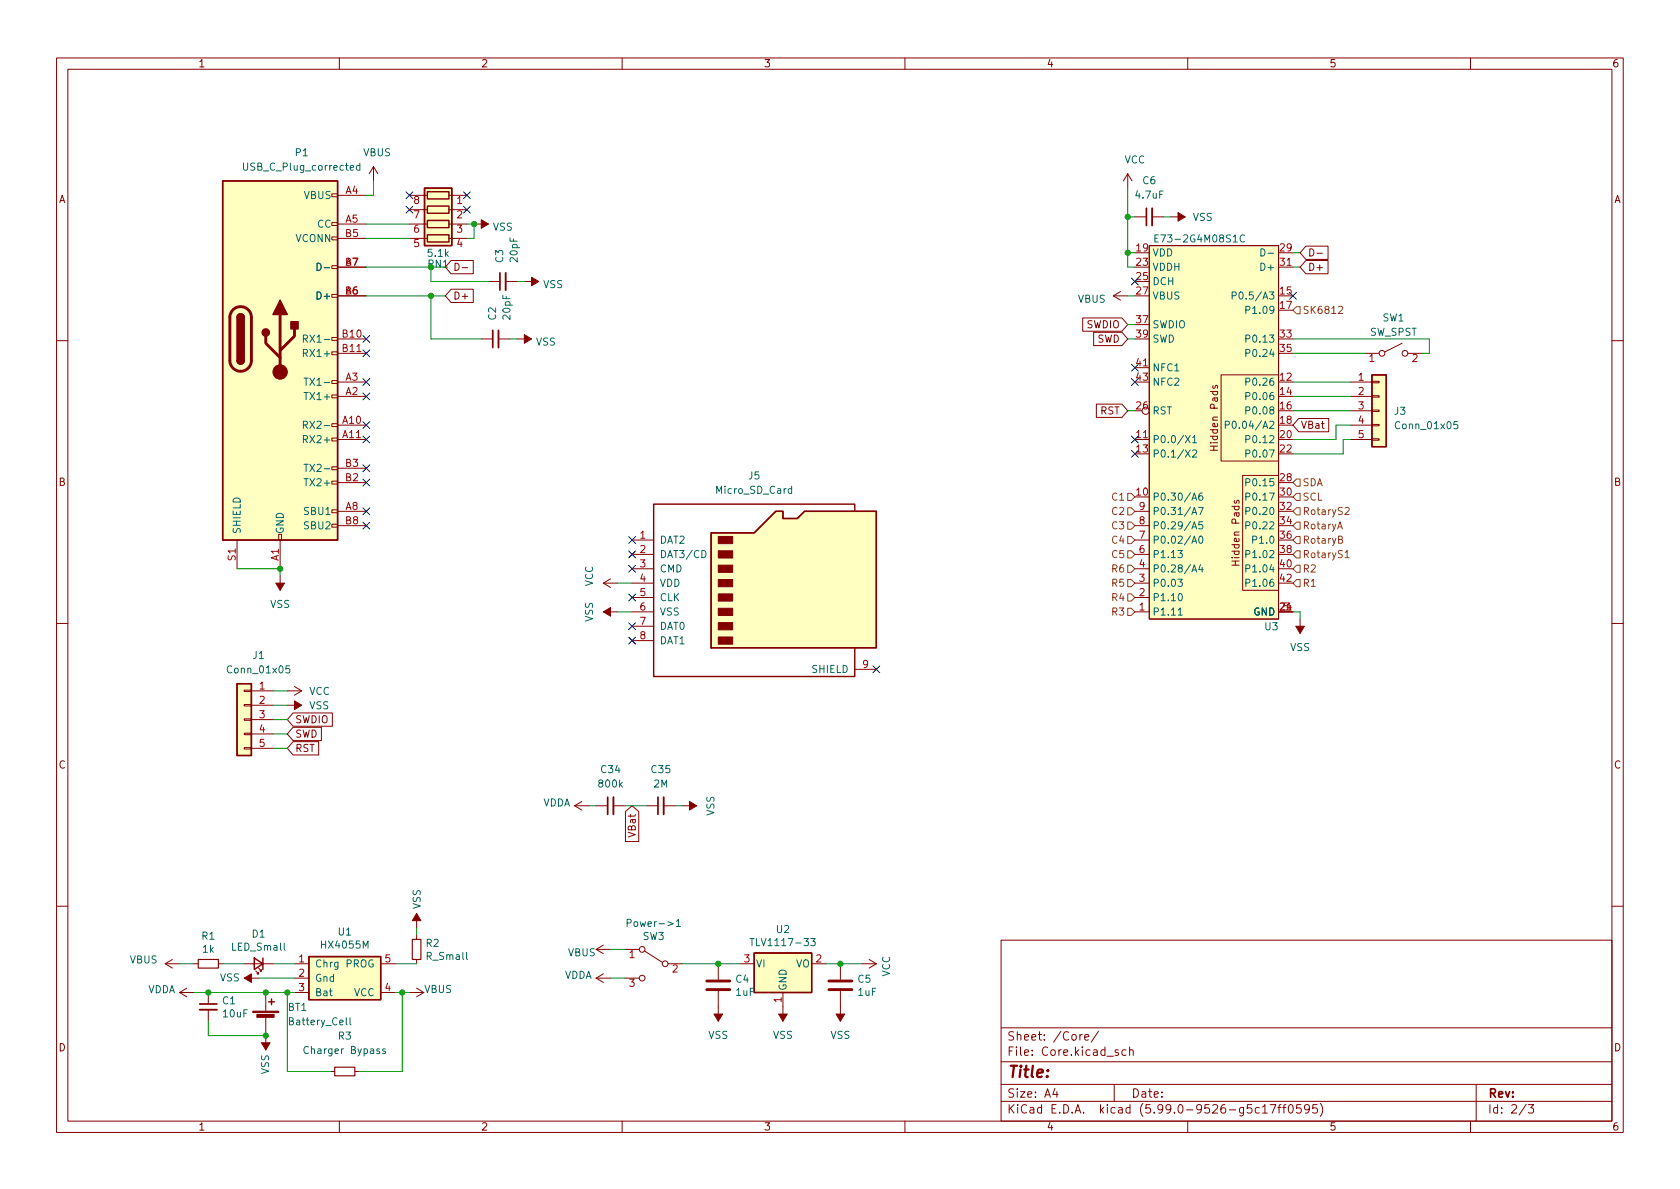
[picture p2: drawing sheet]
<svg xmlns="http://www.w3.org/2000/svg" width="297mm" height="210mm" viewBox="0 0 297 210" stroke-linecap="round" stroke-linejoin="round" font-family="sans-serif">
<g fill="none" stroke="#840000" stroke-width=".18">
<path d="M10 10.2h277v190.1h-277zM12 12.2h273v186.1h-273zM60 10.2v2M110 10.2v2M160 10.2v2M210 10.2v2M260 10.2v2M58.7 39.4h1v.5h-1zM58.7 34.3h1v.5h-1zM59.7 34.5h5.1M59.7 39.6h5.1M66 29.5l-.7 1.2"/>
<path d="M66 29.5v2.5M66 29.5l.8 1.2M72.4 34.5h3.2M72.4 39.6h3.2M72.4 37.1h3.2M79.4 34.5h3.1M79.4 39.6h3.1M79.4 37.1h3.1M83.8 39.6h2.6M199.4 30.7l-.8 1.3M199.4 30.7v2.6M199.4 30.7l.8 1.3"/>
<path d="M200.7 38.3h2M203.7 38.3h2M207 38.3h2.5M58.7 59.7h1v.5h-1zM58.7 52.1h1v.5h-1zM58.7 47h1v.5h-1zM58.7 41.9h1v.5h-1zM59.7 47.2h5.1M59.7 52.3h5.1M59.7 59.9h5.1M59.7 42.2h5.1M72.4 42.2h3.2"/>
<path d="M79.4 42.2h3.1M79.8 46.1h3.9v2.3h-3.9l-1.1-1.2zM79.8 51.1h3.9v2.4h-3.9l-1.1-1.2zM80.5 46.5a.64 .64 0 0 1 .7 .7 .64 .64 0 0 1-.7 .6zM81.7 47.3h1M85.1 59.9h2M86.4 49.8h2M88.1 59.9h2.1M89.4 49.8h2M91.4 59.9h2.6M92.7 49.8h2.5M191.4 56.2h7l1 1.2-1 1.2h-7z"/>
<path d="M193.4 58.8h5l1 1.1-1 1.2h-5zM196.8 52.3l1.3 .8M196.8 52.3h2.6M198.1 51.6l-1.3 .7M203.2 43.4h22.9v66.1h-22.9zM226.1 47.2h2.5M230.9 43.5h3.9v2.4h-3.9l-1-1.2zM230.9 46.1h3.9v2.3h-3.9l-1-1.2zM231.6 44a.64 .64 0 0 1 .7 .6 .64 .64 0 0 1-.7 .7zM232.9 44.8h.9M10 60.2h2M58.7 77.5h1v.5h-1z"/>
<path d="M58.7 74.9h1v.5h-1zM58.7 69.8h1v.6h-1zM58.7 67.3h1v.5h-1zM58.7 62.2h1v.5h-1zM59.7 77.7h5.1M59.7 67.6h5.1M59.7 70.1h5.1M59.7 75.2h5.1M59.7 62.5h5.1M193.8 71.5h4.6l1 1.1-1 1.2h-4.6zM200.7 65h2.5M200.7 77.7h2.5"/>
<path d="M214.5 68.2l-.1 .3 .2 .2 .2-.1 .1-.4h.3v.5M226.1 66.3h-10.2v15.2h10.2M229.6 74h5.3v2.4h-5.3l-1-1.2zM238.8 77.7h3.8M238.8 67.6h3.8M238.8 70.1h3.8M238.8 72.6h3.8M238.8 75.2h3.8M241.3 62.5h2.5M242.6 77.6h1.2v.2h-1.2zM242.6 75.1h1.2v.2h-1.2zM242.6 70h1.2v.2h-1.2z"/>
<path d="M242.6 67.4h1.2v.3h-1.2zM242.6 72.5h1.2v.3h-1.2zM247.9 60.7l-3 1.5M248.9 62.5h2.6M285 60.2h2M41.9 95.5v5.1M49.3 94.5h.5v1h-.5zM49.5 95.5v5.1M58.7 92.7h1v.5h-1zM58.7 90.2h1v.5h-1zM58.7 85.1h1v.5h-1zM58.7 82.5h1v.6h-1z"/>
<path d="M59.7 93h5.1M59.7 90.4h5.1M59.7 85.3h5.1M59.7 82.8h5.1M111.8 98h3.8M111.8 95.5h3.8M200.7 98h2.5M200.7 95.5h2.5M200.7 93h2.5M200.7 90.4h2.5M218.3 88.5l-.1 .3 .2 .2 .2-.1 .1-.4h.3v.5M226.1 84.1h-6.4v20.3h6.4"/>
<path d="M10 110.2h2M49.5 101.8v2.6M106.7 108.2h2.5M106.7 103.1h2.5M106.7 103.1l1.2 .8M107.9 102.4l-1.2 .7M111.8 108.2h3.8M111.8 105.7h3.8M111.8 103.1h3.8M111.8 100.6h3.8M111.8 110.7h3.8M111.8 113.3h3.8"/>
<path d="M151.1 118.4h3.8M200.7 108.2h2.5M200.7 105.7h2.5M200.7 103.1h2.5M200.7 100.6h2.5M226.1 108.2h2.5M229.9 109.5v2.5M285 110.2h2M43.2 132.2h1.2v.3h-1.2zM43.2 129.7h1.2v.2h-1.2zM43.2 124.6h1.2v.2h-1.2zM43.2 122h1.2v.3h-1.2z"/>
<path d="M43.2 127.1h1.2v.3h-1.2zM44.4 122.2h3.9M44.4 124.7h3.9M44.4 127.2h3.9M44.4 129.8h3.9M44.4 132.3h3.9M50.8 122.2h2.5M50.8 124.7h2.5M51.8 128.6h5v2.4h-5l-1-1.2zM51.8 131.2h4.5v2.3h-4.5l-1-1.2zM51.8 126.1h7v2.3h-7l-1-1.2zM52.1 121.4l1.2 .8"/>
<path d="M53.3 122.2l-1.2 .7M101.6 142.5h2.5M101.6 142.5l1.3 .8M102.9 141.7l-1.3 .8M105.4 142.5h2M108.5 142.5h2M110.6 143.5l1.2-1 1.1 1v5.3h-2.3zM114.3 142.5h2M117.3 142.5h2.1M120.6 142.5h2.6M10 160.2h2M29.2 170.4l1.3 .8"/>
<path d="M29.2 170.4h2.5M30.5 169.7l-1.3 .7M31.7 175.5h2.6M31.7 175.5l1.3 .8M33 174.7l-1.3 .8M34.3 170.4h.8M36.8 175.5v2M36.8 178.6v2M38.6 170.4h.8M43.2 170.4h5.1M43.2 173h2.5M45.2 171.7l.5 .5h-.2h.2v-.2"/>
<path d="M45.7 171.2l.5 .5h-.2h.2v-.3M47 175.5v3.3M47 179.8v5.9M52.1 170.4h2.5M52.1 173h2.5M52.1 175.5h2.5M67.3 170.4h2.5M67.3 175.5h2.5M72.4 175.5h2.5M73.7 161.5v2.6M73.7 165.3v.8M73.7 169.7v.7"/>
<path d="M73.7 174.7l1.2 .8M74.9 175.5l-1.2 .8M105.4 173h2.5M105.4 167.9l1.3 .8M105.4 167.9h2.5M105.4 173l1.3 .7M106.7 167.1l-1.3 .8M106.7 172.2l-1.3 .8M110.5 173h2.5M110.5 167.9h2.5M113.9 168.1l3.2 2.1M118.1 170.4h2.5"/>
<path d="M127 170.4v2.8M127 175.3v5.3M130.8 170.4h2.5M138.4 175.5v5.1M143.5 170.4h2.5M148.6 170.4v2.8M148.6 175.3v5.3M152.4 170.4h2.5M153.7 169.7l1.2 .7M154.9 170.4l-1.2 .8M177 166.3h108v32h-108zM285 160.2h2"/>
<path d="M58.4 189.5h.8M60 198.3v2M62.7 189.5h.8M110 198.3v2M160 198.3v2M177 194.8h108M177 191.8h108M177 187.8h108M177 181.8h108M186.5 192.5l-.4 1h1M186.9 193v1M191.4 182.9l-.3 .1-.2 .2"/>
<path d="M191.8 183.4l.7-.1-.1-.3-.4-.1-.2 .2 .1 .8h.5M194.2 182.4l-1.3 1.9M197 191.8v3M197.7 185.7l-.3-.1-.3 .2 .1 .3 .5 .1v.4h-.6M199.1 185.7l-.5-.1-.2 .3v.4l.1 .3h.6M199.7 185.8l.2-.2 .4 .1 .1 .9M199.7 185.1v1.5M210 198.3v2M222.6 195.9l-.4-.1-.3 .3v.4l.2 .3h.5M223.2 195.8l.4-.5v1.5M223.2 196.8h.9M224.6 195.3h1l-.7 1.5"/>
<path d="M225.9 195.8h.6M226.5 195.3l-.4 .2v1.3M226.8 195.8h.6M227.4 195.3l-.4 .2v1.3M228 195.4l.1-.1a.81 .81 0 0 1 .6 .7 .81 .81 0 0 1-.3 .8h-.1a.81 .81 0 0 1-.6-.6 .81 .81 0 0 1 .3-.8zM230 195.3h-.7l-.1 .7 .2-.1 .5 .1 .2 .2-.1 .5-.2 .1-.6-.1M231.5 196l-.3 .3-.4-.1-.2-.2 .2-.6 .4-.1 .2 .2a.99 .99 0 0 1-.3 1.3h-.3M232.9 195.3h-.8v.7l.2-.1 .5 .1 .1 .2v.5l-.3 .1-.5-.1M233.4 195.1a1.72 1.72 0 0 1 0 2.3M260 198.3v2M261 191.8v6.5M269.9 195.3l-1.3 1.9"/>
<path d="M270.2 195.3h1l-.6 .6 .5 .1v.7l-.2 .1h-.5l-.2-.1"/>
<circle cx="202.6" cy="72.6" r=".63"/>
<circle cx="244.3" cy="62.5" r=".51"/>
<circle cx="248.4" cy="62.5" r=".51"/>
<circle cx="113.5" cy="173" r=".51"/>
<circle cx="113.5" cy="167.9" r=".51"/>
<circle cx="117.6" cy="170.4" r=".51"/>
</g>
<g fill="#840000" stroke="#840000" stroke-width=".18">
<path d="M48.8 103.1h1.5l-.8 1.3z"/>
<path d="M121.9 141.7l1.3 .8-1.3 .8z"/>
<path d="M106.7 108.2l1.2-.8v1.6z"/>
<path d="M46.2 184.4h1.6l-.8 1.3z"/>
<path d="M44.7 178.8h4.6v.3h-4.6z"/>
<path d="M45.4 179.4h3.1v.5h-3.1z"/>
<path d="M208.3 37.6l1.2 .7-1.2 .8z"/>
<path d="M43.2 173l1.2-.8v1.5z"/>
<path d="M73.7 161.5l.7 1.3h-1.5z"/>
<path d="M52.1 123.9l1.2 .8-1.2 .8z"/>
<path d="M127 112.6h2.5v1.3h-2.5z"/>
<path d="M127 110.1h2.5v1.3h-2.5z"/>
<path d="M127 107.6h2.5v1.2h-2.5z"/>
<path d="M127 105h2.5v1.3h-2.5z"/>
<path d="M127 102.5h2.5v1.3h-2.5z"/>
<path d="M127 99.9h2.5v1.3h-2.5z"/>
<path d="M127 97.4h2.5v1.3h-2.5z"/>
<path d="M127 94.9h2.5v1.2h-2.5z"/>
<path d="M94 49l1.2 .8-1.2 .7z"/>
<path d="M92.7 59.2l1.3 .7-1.3 .8z"/>
<path d="M147.8 179.3h1.6l-.8 1.3z"/>
<path d="M126.2 179.3h1.6l-.8 1.3z"/>
<path d="M137.7 179.3h1.5l-.8 1.3z"/>
<path d="M229.1 110.7h1.5l-.7 1.3z"/>
<path d="M85.1 38.9l1.3 .7-1.3 .8z"/>
<circle cx="49.5" cy="65.8" r="1.27"/>
</g>
<path d="M203.7 36.8v3.1M88.1 58.4v3.1M89.4 48.3v3M108.5 141v3M117.3 141v3M35.3 178.6h3.1" fill="none" stroke="#840000" stroke-width=".33"/>
<path d="M202.7 36.8v3.1M87.1 58.4v3.1M88.4 48.3v3M107.4 141v3M116.3 141v3M35.3 177.5h3.1" fill="none" stroke="#840000" stroke-width=".3"/>
<g fill="#ffffc2" stroke="#ffffc2" stroke-width=".18">
<path d="M203.2 43.4h22.9v66.1h-22.9z"/>
<path d="M54.6 169.2h12.7v7.6h-12.7z"/>
<path d="M41.9 120.9h2.5v12.7h-2.5z"/>
<path d="M242.6 66.3h2.5v12.7h-2.5z"/>
<path d="M125.7 94.2h7.6l3.9-3.8h1.2v1.3h2.6l1.2-1.3h12.7v24.1h-29.2z"/>
<path d="M133.3 168.5h10.2v7h-10.2z"/>
<path d="M39.4 32h20.3v63.5h-20.3z"/>
<path d="M75.1 33.3h4.8v10.1h-4.8z"/>
</g>
<g fill="none" stroke="#006464" stroke-width=".18">
<path d="M63.6 29.3h-.3l-.3 .2 .1 .5h.5M63.6 28.8v1.3M53.6 59.9l.6-.1 .2-.1-.1-.3-.7-.2v1.3M53.9 59.9l.5 .6M56.1 46.5a.64 .64 0 0 1 .7 .7 .64 .64 0 0 1-.7 .6zM204.2 42.1h.4M204.8 41.5h-.6v1.3h.6M217.9 52.3l.6-.1 .1-.2-.1-.3-.6-.1v1.3M220 41.7a.6 .6 0 0 0-.8 .4 .6 .6 0 0 0 .6 .7l.2-.1M220.3 54.8h.6l.1-.2-.1-.3-.6-.1v1.2M220.3 59.9l.6-.1 .1-.1-.1-.3-.6-.2v1.3M222.9 44a.64 .64 0 0 1 .8 .6 .64 .64 0 0 1-.8 .7z"/>
<path d="M224.2 44.8h1M53.6 75.1h.6l.2-.2-.1-.3-.7-.1v1.3M53.6 77.7l.6-.1 .2-.2-.1-.3-.7-.1v1.3M53.6 62.4h.6l.2-.2-.1-.3-.7-.1v1.3M53.8 69.4h.7M53.8 66.9h.7M53.9 75.1l.5 .7M54.1 66.9v1.2M209.6 77l.8 1.3M210.4 77l-.8 1.3M210.9 77.4l.3-.4v1.3M210.9 79.7l.4-.1 .3 .3-.8 .9h.8"/>
<path d="M210.9 78.3h.7M216.6 75.1h.7l.1-.2-.1-.3-.7-.1v1.3M220.3 67.5h.6l.1-.2-.1-.3-.6-.1v1.2M220.3 70.1l.6-.1 .1-.2-.1-.3-.6-.1v1.3M220.3 72.6l.6-.1 .1-.1-.1-.3-.6-.2v1.3M220.3 77.7l.6-.1 .1-.2-.1-.3-.6-.1v1.3M220.3 62.4h.6l.1-.2-.1-.3-.6-.1v1.3M257.7 74.6h-.6l-.1 .6 .2-.2 .4 .1 .2 .2-.1 .4-.2 .1-.5-.1M53.8 84.6h.7M53.8 82.1h.7M54.1 82.1v1.3M124.1 97.3a.64 .64 0 0 1 .7 .7 .64 .64 0 0 1-.7 .6z"/>
<path d="M140 86.5l-.4-.1-.2 .2 .1 .6h.5M140 86v1.3M208.3 97.3h.7l-.4 .5 .4 .1v.6l-.2 .1-.5-.1M210.7 96.1l.5-1.3 .4 1.3M210.7 93.5l.5-1.2 .4 1.2M210.7 91l.5-1.3 .4 1.3M210.7 88.5l.5-1.3 .4 1.3M211.9 89.7h.8l-.5 1.3M212.1 94.9l.2-.1a.68 .68 0 0 1 .4 .6 .68 .68 0 0 1-.4 .7l-.2-.1-.2-.4zM212.3 99.8l-.4 .9h.8M212.6 87.2h-.4a.86 .86 0 0 0 0 1.3l.4-.2 .1-.4-.3-.2h-.2l-.3 .2M212.6 92.3h-.6l-.1 .6 .2-.2 .5 .1 .1 .2-.1 .4-.2 .1-.5-.1"/>
<path d="M220.3 80.2h.6l.1-.2-.1-.3-.6-.1v1.2M220.3 85.3l.6-.1 .1-.1-.1-.3-.6-.2v1.3M220.3 87.8h.6l.1-.2-.1-.3-.6-.1v1.3M220.3 90.4l.6-.1 .1-.2-.1-.3-.6-.1v1.3M220.3 92.9h.6l.1-.2-.1-.3-.6-.1v1.2M220.3 98l.6-.1 .1-.1-.1-.3-.6-.2v1.3M51.2 117.7h-.6l-.1 .6 .2-.1 .4 .1 .2 .2-.1 .4-.2 .1-.5-.1M208.3 102.4h.7l-.4 .5 .4 .1v.6l-.2 .1-.5-.1M208.3 107.9l.4-.4v1.3M208.3 108.8h.7M208.5 105h.1a.68 .68 0 0 1 .5 .6 .68 .68 0 0 1-.5 .6 .84 .84 0 0 1-.1-1.2zM210.7 101.2l.5-1.3 .4 1.3"/>
<path d="M212.6 100.3v.9M220.3 100.5h.6l.1-.2-.1-.3-.6-.1v1.3M220.3 103.1l.6-.1 .1-.2-.1-.3-.6-.1v1.3M61.9 180v1l.2 .2M110.9 163.2h.6l.1-.2-.1-.3-.6-.1v1.2M119.6 162.9l.4-.3v1.2M119.6 163.8h.7M132.6 166h.7M143.4 166h.7l-.4 .4 .4 .2v.5l-.2 .1-.5-.1M68.1 185.5h-.3l-.2 .1 .1 .2 .4 .1v.4h-.5"/>
</g>
<g fill="none" stroke="#840000" stroke-width=".25">
<path d="M39.4 32h20.3v63.5h-20.3zM75.1 33.3h4.8v10.1h-4.8zM75.6 33.9h3.8v1.3h-3.8zM75.6 36.4h3.8v1.3h-3.8zM75.6 39h3.8v1.3h-3.8zM41.9 56.1a.64 .64 0 0 1 .6-.6 .64 .64 0 0 1 .7 .6M75.6 41.5h3.8v1.3h-3.8zM41.9 63.7a.64 .64 0 0 0 .6 .7 .64 .64 0 0 0 .7-.7M242.6 66.3h2.5v12.7h-2.5zM125.7 94.2h7.6l3.9-3.8h1.2v1.3h2.6l1.2-1.3h12.7v24.1h-29.2zM151.1 90.4v-1.3h-35.5v30.5h35.5v-5.1M41.9 120.9h2.5v12.7h-2.5z"/>
<path d="M45 169.4l1.5 1-1.5 1zM46.5 169.4v2M47.5 177.2h1M48 176.7v1M54.6 169.2h12.7v7.6h-12.7zM133.3 168.5h10.2v7h-10.2z"/>
</g>
<path d="M35.1 169.7h3.5v1.5h-3.5zM72.9 166.1h1.5v3.6h-1.5zM59.2 188.7h3.5v1.5h-3.5z" fill="none" stroke="#840000" stroke-width=".2"/>
<path d="M41.2 54.8a1.91 1.91 0 0 1 2.1-.4 1.91 1.91 0 0 1 1.1 1.7v7.7a1.91 1.91 0 0 1-1.9 1.9 1.91 1.91 0 0 1-1.9-1.9v-7.8l.2-.7zM47 59.4v1.3l2.5 2.5M49.5 55.6v10.2M52.1 58.2v1.2l-2.6 2.6M125 175h4M125 173.5h4M146.6 175h4M146.6 173.5h4" fill="none" stroke="#840000" stroke-width=".51"/>
<g fill="#840000" stroke="#840000" stroke-width=".25">
<path d="M41.9 63.7h1.3a.64 .64 0 0 1-.7 .7 .64 .64 0 0 1-.6-.7z"/>
<path d="M42.1 55.7a.64 .64 0 0 1 .7-.2 .64 .64 0 0 1 .4 .6h-1.3z"/>
<path d="M41.9 56.1h1.3v7.6h-1.3z"/>
<path d="M51.4 56.9h1.3v1.3h-1.3z"/>
<path d="M49.5 53.1l1.3 2.5h-2.5z"/>
<circle cx="47" cy="58.8" r=".63"/>
</g>
<g fill="none" stroke="#725600" stroke-width=".18">
<path d="M229.2 54.2h.7v1.3h-.7l-.6-.6zM236.7 54.3l.5-.1 .2 .3-.8 .9h.8M199.4 87.2h.6l.7 .7-.7 .6h-.6zM199.4 89.8h.6l.7 .6-.7 .7h-.6zM199.4 92.3h.6l.7 .7-.7 .6h-.6zM199.4 94.9h.6l.7 .6-.7 .6h-.6zM199.4 97.4h.6l.7 .6-.7 .7h-.6zM199.4 99.9h.6l.7 .7-.7 .6h-.6zM229.2 97.4h.7v1.3h-.7l-.6-.7zM229.2 94.9h.7v1.2h-.7l-.6-.6zM229.2 99.9h.7v1.3h-.7l-.6-.6zM229.2 84.7h.7v1.3h-.7l-.6-.7z"/>
<path d="M229.2 87.2h.7v1.3h-.7l-.6-.6zM229.2 89.8h.7v1.3h-.7l-.6-.7zM229.2 92.3h.7v1.3h-.7l-.6-.6zM236.5 93.5l.4-1.2 .4 1.2M236.7 95.4l.5-.1 .1-.1v-.3l-.6-.1v1.3h.5l.1-.1 .1-.4-.3-.2M237.8 97.7l.4-.4v1.3M237.8 89.8l.5-.1 .3 .4-.8 .9h.8M237.8 98.6h.8M199.4 102.5h.6l.7 .6-.7 .7h-.6zM199.4 105h.6l.7 .7-.7 .6h-.6zM199.4 107.6h.6l.7 .6-.7 .6h-.6zM229.2 102.5h.7v1.3h-.7l-.6-.7z"/>
</g>
<g fill="none" stroke="#009600" stroke-width=".18">
<path d="M64.8 39.6h7.6M66 32v2.5h-1.2M82.5 39.6h1.3v2.6h-1.3M199.4 38.3h1.3M199.4 33.3v13.9h1.3M205.7 38.3h1.3M64.8 52.3h13.9M64.8 47.2h11.4v2.6h10.2M64.8 42.2h7.6M76.2 52.3v7.6h8.9M90.2 59.9h1.2M91.4 49.8h1.3"/>
<path d="M199.4 59.9h1.3M199.4 44.7h1.3M199.4 57.4h1.3M199.4 52.3h1.3M228.6 59.9h24.1v2.6h-1.2M228.6 44.7h1.3M228.6 47.2h1.3M199.4 72.6h1.3M228.6 62.5h12.7M228.6 72.6h10.2M228.6 70.1h10.2M228.6 67.6h10.2"/>
<path d="M238.8 75.2h-2.6v2.5h-7.6M238.8 77.7h-1.3v2.6h-8.9M41.9 100.6h7.6v1.2M109.2 108.2h2.6M109.2 103.1h2.6M228.6 108.2h1.3v1.3M48.3 127.2h2.5M48.3 124.7h2.5M48.3 122.2h2.5M48.3 132.3h2.5M48.3 129.8h2.5M104.1 142.5h1.3"/>
<path d="M110.5 142.5h3.8M119.4 142.5h1.2M31.7 170.4h2.6M34.3 175.5h17.8M39.4 170.4h3.8M45.7 173h6.4M48.3 170.4h3.8M50.8 175.5v14h7.6M69.8 170.4h3.9M69.8 175.5h2.6M71.1 175.5v14h-7.6M73.7 164.1v1.2"/>
<path d="M107.9 173h2.6M107.9 167.9h2.6M120.6 170.4h10.2M146 170.4h6.4M36.8 180.6v2.5h10.2"/>
</g>
<g fill="none" stroke="#000084" stroke-width=".18">
<path d="M71.8 36.5l1.2 1.2M71.8 33.9l1.2 1.2M73 36.5l-1.2 1.2M73 33.9l-1.2 1.2M81.9 36.5l1.3 1.2M81.9 33.9l1.3 1.2M83.2 36.5l-1.3 1.2M83.2 33.9l-1.3 1.2M64.2 59.3l1.2 1.2M65.4 59.3l-1.2 1.2M200.1 49.2l1.2 1.2M201.3 49.2l-1.2 1.2"/>
<path d="M228 51.7l1.2 1.2M229.2 51.7l-1.2 1.2M64.2 69.5l1.2 1.2M64.2 66.9l1.2 1.3M64.2 61.9l1.2 1.2M64.2 77.1l1.2 1.2M64.2 74.6l1.2 1.2M65.4 69.5l-1.2 1.2M65.4 66.9l-1.2 1.3M65.4 61.9l-1.2 1.2M65.4 77.1l-1.2 1.2M65.4 74.6l-1.2 1.2"/>
<path d="M200.1 79.6l1.2 1.3M200.1 64.4l1.2 1.2M200.1 66.9l1.2 1.3M200.1 77.1l1.2 1.2M201.3 79.6l-1.2 1.3M201.3 64.4l-1.2 1.2M201.3 66.9l-1.2 1.3M201.3 77.1l-1.2 1.2M64.2 92.3l1.2 1.3M64.2 89.8l1.2 1.2M64.2 84.7l1.2 1.2M64.2 82.2l1.2 1.2"/>
<path d="M65.4 92.3l-1.2 1.3M65.4 89.8l-1.2 1.2M65.4 84.7l-1.2 1.2M65.4 82.2l-1.2 1.2M111.2 94.9l1.2 1.2M111.2 97.4l1.2 1.2M111.2 100l1.2 1.2M112.4 94.9l-1.2 1.2M112.4 97.4l-1.2 1.2M112.4 100l-1.2 1.2M111.2 105l1.2 1.3M111.2 110.1l1.2 1.2"/>
<path d="M111.2 112.7l1.2 1.2M112.4 105l-1.2 1.3M112.4 110.1l-1.2 1.2M112.4 112.7l-1.2 1.2M154.3 117.7l1.2 1.3M155.5 117.7l-1.2 1.3"/>
</g>
<g fill="#009600" stroke="#009600" stroke-width=".18">
<circle cx="83.8" cy="39.6" r=".46"/>
<circle cx="76.2" cy="52.3" r=".46"/>
<circle cx="49.5" cy="100.6" r=".46"/>
<circle cx="47" cy="183.1" r=".46"/>
<circle cx="47" cy="175.5" r=".46"/>
<circle cx="36.8" cy="175.5" r=".46"/>
<circle cx="199.4" cy="38.3" r=".46"/>
<circle cx="199.4" cy="44.7" r=".46"/>
<circle cx="50.8" cy="175.5" r=".46"/>
<circle cx="71.1" cy="175.5" r=".46"/>
<circle cx="127" cy="170.4" r=".46"/>
<circle cx="148.6" cy="170.4" r=".46"/>
</g>
<text font-size="2.8" fill="#840000" x="178" y="190.6">Title:</text>
<g font-size="2.1" fill="#840000">
<text x="178" y="184">Sheet: /Core/</text>
<text x="178" y="186.7">File: Core.kicad_sch</text>
<text x="178" y="196.9">KiCad E.D.A. kicad (5.99.0-9526-g5c17ff0595)</text>
<text x="178" y="194.1">Size: A4</text>
<text x="200" y="194.1">Date:</text>
<text x="263" y="194.1">Rev:</text>
<text x="263" y="196.9">Id: 2/3</text>
</g>
<g font-size="1.8" fill="#840000">
<text x="35" y="11.9">1</text>
<text x="85" y="11.9">2</text>
<text x="135" y="11.9">3</text>
<text x="185" y="11.9">4</text>
<text x="235" y="11.9">5</text>
<text x="285" y="11.9">6</text>
<text x="10.3" y="35.9">A</text>
<text x="285.3" y="35.9">A</text>
<text x="231.2" y="47.9">D+</text>
<text x="80.1" y="53">D+</text>
<text x="192.1" y="58">SWDIO</text>
<text x="193.9" y="60.6">SWD</text>
<text x="194.5" y="73.3">RST</text>
<text x="229.9" y="75.8">VBat</text>
<text x="215.3" y="79.3" transform="rotate(-90 215.3 79.3)">Hidden Pads</text>
<text x="10.3" y="85.9">B</text>
<text x="285.3" y="85.9">B</text>
<text x="219.1" y="99.6" transform="rotate(-90 219.1 99.6)">Hidden Pads</text>
<text x="52.1" y="130.4">SWD</text>
<text x="52.1" y="127.9">SWDIO</text>
<text x="10.3" y="135.9">C</text>
<text x="52.1" y="133">RST</text>
<text x="285.3" y="135.9">C</text>
<text x="112.4" y="147.9" transform="rotate(-90 112.4 147.9)">VBat</text>
<text x="10.3" y="185.9">D</text>
<text x="285.3" y="185.9">D</text>
<text x="35" y="199.9">1</text>
<text x="85" y="199.9">2</text>
<text x="135" y="199.9">3</text>
<text x="185" y="199.9">4</text>
<text x="235" y="199.9">5</text>
<text x="285" y="199.9">6</text>
</g>
<g font-size="1.8" fill="#006464">
<text x="52.3" y="27.6">P1</text>
<text x="64.2" y="27.6">VBUS</text>
<text x="198.8" y="28.9">VCC</text>
<text x="43.4" y="30.2">USB_C_Plug_corrected</text>
<text x="53.8" y="35.2">VBUS</text>
<text x="200.9" y="35.1">4.7uF</text>
<text x="202.1" y="32.6">C6</text>
<text x="56.1" y="40.3">CC</text>
<text x="87.1" y="40.8">VSS</text>
<text x="210.9" y="39.1">VSS</text>
<text x="52.3" y="42.8">VCONN</text>
<text x="56.8" y="47.9">D-</text>
<text x="75.7" y="45.4">5.1k</text>
<text x="89" y="46.4" transform="rotate(-90 89 46.4)">C3</text>
<text x="91.5" y="46.3" transform="rotate(-90 91.5 46.3)">20pF</text>
<text x="203.7" y="45.3">VDD</text>
<text x="203.7" y="47.9">VDDH</text>
<text x="205.1" y="42.9">E73-2G4M08S1C</text>
<text x="223.2" y="47.9">D+</text>
<text x="56.4" y="53">D+</text>
<text x="96" y="50.9">VSS</text>
<text x="190.6" y="53.5">VBUS</text>
<text x="203.7" y="50.4">DCH</text>
<text x="203.7" y="53">VBUS</text>
<text x="219.2" y="53">P0.5/A3</text>
<text x="87.7" y="56.6" transform="rotate(-90 87.7 56.6)">C2</text>
<text x="90.2" y="56.4" transform="rotate(-90 90.2 56.4)">20pF</text>
<text x="203.7" y="58">SWDIO</text>
<text x="220.9" y="55.5">P1.09</text>
<text x="242.2" y="59.4">SW_SPST</text>
<text x="244.5" y="56.8">SW1</text>
<text x="54.2" y="63.1">RX1+</text>
<text x="54.6" y="60.6">RX1-</text>
<text x="94.8" y="61.1">VSS</text>
<text x="203.7" y="60.6">SWD</text>
<text x="203.7" y="65.7">NFC1</text>
<text x="220.9" y="60.6">P0.13</text>
<text x="220.9" y="63.1">P0.24</text>
<text x="54.4" y="70.7">TX1+</text>
<text x="54.8" y="68.2">TX1-</text>
<text x="203.7" y="68.2">NFC2</text>
<text x="220.9" y="68.2">P0.26</text>
<text x="220.9" y="70.7">P0.06</text>
<text x="54.6" y="75.8">RX2-</text>
<text x="203.7" y="73.3">RST</text>
<text x="218.2" y="75.8">P0.04/A2</text>
<text x="220.9" y="73.3">P0.08</text>
<text x="246.6" y="73.3">J3</text>
<text x="247" y="75.9">Conn_01x05</text>
<text x="54.2" y="78.4">RX2+</text>
<text x="54.8" y="83.4">TX2-</text>
<text x="203.7" y="78.4">P0.0/X1</text>
<text x="203.7" y="80.9">P0.1/X2</text>
<text x="220.9" y="78.4">P0.12</text>
<text x="220.9" y="80.9">P0.07</text>
<text x="54.4" y="86">TX2+</text>
<text x="126.8" y="87.3">Micro_SD_Card</text>
<text x="132.4" y="84.8">J5</text>
<text x="203.7" y="88.5">P0.30/A6</text>
<text x="220.9" y="86">P0.15</text>
<text x="220.9" y="88.5">P0.17</text>
<text x="42.5" y="94.5" transform="rotate(-90 42.5 94.5)">SHIELD</text>
<text x="50.2" y="94.5" transform="rotate(-90 50.2 94.5)">GND</text>
<text x="54" y="91.1">SBU1</text>
<text x="54" y="93.6">SBU2</text>
<text x="203.7" y="93.6">P0.29/A5</text>
<text x="203.7" y="91.1">P0.31/A7</text>
<text x="220.9" y="91.1">P0.20</text>
<text x="220.9" y="93.6">P0.22</text>
<text x="116.6" y="96.1">DAT2</text>
<text x="116.6" y="98.7">DAT3/CD</text>
<text x="116.6" y="101.2">CMD</text>
<text x="203.7" y="101.2">P0.28/A4</text>
<text x="203.7" y="98.7">P1.13</text>
<text x="203.7" y="96.1">P0.02/A0</text>
<text x="220.9" y="98.7">P1.02</text>
<text x="220.9" y="101.2">P1.04</text>
<text x="221.9" y="96.1">P1.0</text>
<text x="47.8" y="107.5">VSS</text>
<text x="104.8" y="103.7" transform="rotate(-90 104.8 103.7)">VCC</text>
<text x="116.6" y="103.8">VDD</text>
<text x="116.6" y="106.3">CLK</text>
<text x="203.7" y="106.3">P1.10</text>
<text x="203.7" y="103.8">P0.03</text>
<text x="220.9" y="103.8">P1.06</text>
<text x="104.8" y="110" transform="rotate(-90 104.8 110)">VSS</text>
<text x="116.6" y="108.8">VSS</text>
<text x="116.6" y="111.4">DAT0</text>
<text x="116.6" y="113.9">DAT1</text>
<text x="203.7" y="108.8">P1.11</text>
<text x="221.6" y="108.8">GND</text>
<text x="223.7" y="111.4">U3</text>
<text x="40.5" y="119.1">Conn_01x05</text>
<text x="44.7" y="116.5">J1</text>
<text x="143.6" y="119">SHIELD</text>
<text x="228.1" y="115.1">VSS</text>
<text x="54.6" y="122.9">VCC</text>
<text x="54.7" y="125.4">VSS</text>
<text x="106.3" y="136.7">C34</text>
<text x="115.2" y="136.7">C35</text>
<text x="95.9" y="142.6">VDDA</text>
<text x="106" y="139.2">800k</text>
<text x="115.6" y="139.2">2M</text>
<text x="126.3" y="144.3" transform="rotate(-90 126.3 144.3)">VSS</text>
<text x="74.4" y="160.8" transform="rotate(-90 74.4 160.8)">VSS</text>
<text x="35.7" y="166.2">R1</text>
<text x="44.6" y="165.8">D1</text>
<text x="57" y="167.7">HX4055M</text>
<text x="59.8" y="165.4">U1</text>
<text x="75.3" y="167.4">R2</text>
<text x="111.6" y="163.9">Power-&gt;1</text>
<text x="113.7" y="166.2">SW3</text>
<text x="133.5" y="167.3">TLV1117-33</text>
<text x="137.3" y="165">U2</text>
<text x="22.9" y="170.4">VBUS</text>
<text x="35.8" y="168.5">1k</text>
<text x="38.9" y="173.5">VSS</text>
<text x="41.1" y="168.1">LED_Small</text>
<text x="55.6" y="171.1">Chrg</text>
<text x="55.6" y="173.6">Gnd</text>
<text x="61.1" y="171.1">PROG</text>
<text x="75.6" y="169.7">R_Small</text>
<text x="99.8" y="173.1">VDDA</text>
<text x="100.4" y="169.1">VBUS</text>
<text x="130.1" y="173.8">C4</text>
<text x="133.6" y="171.1">VI</text>
<text x="140.7" y="171.1">VO</text>
<text x="151.7" y="173.8">C5</text>
<text x="157.4" y="172.7" transform="rotate(-90 157.4 172.7)">VCC</text>
<text x="26.1" y="175.6">VDDA</text>
<text x="39.4" y="177.6">C1</text>
<text x="39.5" y="179.9">10uF</text>
<text x="50.9" y="178.8">BT1</text>
<text x="55.6" y="176.1">Bat</text>
<text x="62.6" y="176.1">VCC</text>
<text x="75" y="175.6">VBUS</text>
<text x="130.2" y="176.1">1uF</text>
<text x="139.1" y="175.3" transform="rotate(-90 139.1 175.3)">GND</text>
<text x="151.7" y="176.1">1uF</text>
<text x="51.4" y="181.3">Battery_Cell</text>
<text x="59.8" y="183.8">R3</text>
<text x="125.2" y="183.7">VSS</text>
<text x="136.7" y="183.7">VSS</text>
<text x="146.8" y="183.7">VSS</text>
<text x="47.6" y="190" transform="rotate(-90 47.6 190)">VSS</text>
<text x="54.2" y="186.4">Charger Bypass</text>
</g>
<g font-size="1.8" fill="#a90000">
<text x="61.1" y="34.3">A4</text>
<text x="61.1" y="39.4">A5</text>
<text x="61.1" y="41.9">B5</text>
<text x="73.2" y="41.1">6</text>
<text x="73.2" y="38.6">7</text>
<text x="73.2" y="36.1">8</text>
<text x="80.8" y="36.1">1</text>
<text x="80.8" y="38.6">2</text>
<text x="80.8" y="41.1">3</text>
<text x="61.1" y="47">B7</text>
<text x="73.2" y="43.7">5</text>
<text x="80.8" y="43.7">4</text>
<text x="200.9" y="44.4">19</text>
<text x="200.9" y="47">23</text>
<text x="226.3" y="44.4">29</text>
<text x="226.3" y="47">31</text>
<text x="61.1" y="52.1">B6</text>
<text x="200.9" y="49.5">25</text>
<text x="200.9" y="52.1">27</text>
<text x="226.3" y="52.1">15</text>
<text x="60.6" y="59.7">B10</text>
<text x="200.9" y="57.1">37</text>
<text x="200.9" y="59.7">39</text>
<text x="226.3" y="54.6">17</text>
<text x="226.3" y="59.7">33</text>
<text x="60.6" y="62.2">B11</text>
<text x="200.9" y="64.8">41</text>
<text x="226.3" y="62.2">35</text>
<text x="242.1" y="64">1</text>
<text x="249.7" y="64">2</text>
<text x="61.1" y="69.8">A2</text>
<text x="61.1" y="67.3">A3</text>
<text x="200.9" y="67.3">43</text>
<text x="226.3" y="67.3">12</text>
<text x="226.3" y="69.8">14</text>
<text x="240.2" y="67.3">1</text>
<text x="240.2" y="69.8">2</text>
<text x="60.6" y="74.9">A10</text>
<text x="60.6" y="77.5">A11</text>
<text x="200.9" y="77.5">11</text>
<text x="200.9" y="72.4">26</text>
<text x="226.3" y="72.4">16</text>
<text x="226.3" y="74.9">18</text>
<text x="226.3" y="77.5">20</text>
<text x="240.2" y="72.4">3</text>
<text x="240.2" y="74.9">4</text>
<text x="240.2" y="77.5">5</text>
<text x="61.1" y="82.5">B3</text>
<text x="200.9" y="80">13</text>
<text x="226.3" y="80">22</text>
<text x="61.1" y="85.1">B2</text>
<text x="200.9" y="87.6">10</text>
<text x="226.3" y="85.1">28</text>
<text x="226.3" y="87.6">30</text>
<text x="61.1" y="90.2">A8</text>
<text x="61.1" y="92.7">B8</text>
<text x="113.2" y="95.2">1</text>
<text x="201.4" y="95.2">7</text>
<text x="201.4" y="92.7">8</text>
<text x="201.4" y="90.2">9</text>
<text x="226.3" y="90.2">32</text>
<text x="226.3" y="92.7">34</text>
<text x="226.3" y="95.2">36</text>
<text x="41.7" y="99.1" transform="rotate(-90 41.7 99.1)">S1</text>
<text x="49.3" y="99.2" transform="rotate(-90 49.3 99.2)">A1</text>
<text x="113.2" y="97.8">2</text>
<text x="113.2" y="100.3">3</text>
<text x="201.4" y="100.3">4</text>
<text x="201.4" y="97.8">6</text>
<text x="226.3" y="97.8">38</text>
<text x="226.3" y="100.3">40</text>
<text x="113.2" y="102.9">4</text>
<text x="113.2" y="105.4">5</text>
<text x="113.2" y="107.9">6</text>
<text x="201.4" y="107.9">1</text>
<text x="201.4" y="105.4">2</text>
<text x="201.4" y="102.9">3</text>
<text x="226.3" y="102.9">42</text>
<text x="226.8" y="107.9">54</text>
<text x="113.2" y="110.5">7</text>
<text x="113.2" y="113">8</text>
<text x="152.5" y="118.1">9</text>
<text x="45.9" y="121.9">1</text>
<text x="45.9" y="124.5">2</text>
<text x="45.9" y="127">3</text>
<text x="45.9" y="129.5">4</text>
<text x="45.9" y="132.1">5</text>
<text x="52.8" y="170.2">1</text>
<text x="52.8" y="172.7">2</text>
<text x="68.1" y="170.2">5</text>
<text x="111.3" y="169.4">1</text>
<text x="118.9" y="172">2</text>
<text x="131.6" y="170.2">3</text>
<text x="144.3" y="170.2">2</text>
<text x="52.8" y="175.3">3</text>
<text x="68.1" y="175.3">4</text>
<text x="111.3" y="174.5">3</text>
<text x="138.2" y="177.3" transform="rotate(-90 138.2 177.3)">1</text>
</g>
<text font-size="1.8" fill="#009600" x="75.7" y="47.3">RN1</text>
<g font-size="1.8" fill="#725600">
<text x="230.3" y="55.5">SK6812</text>
<text x="196.7" y="88.5">C1</text>
<text x="230.3" y="86">SDA</text>
<text x="230.3" y="88.5">SCL</text>
<text x="196.7" y="91.1">C2</text>
<text x="196.7" y="93.6">C3</text>
<text x="230.3" y="91.1">RotaryS2</text>
<text x="230.3" y="93.6">RotaryA</text>
<text x="196.7" y="96.1">C4</text>
<text x="196.7" y="98.7">C5</text>
<text x="196.7" y="101.2">R6</text>
<text x="230.3" y="98.7">RotaryS1</text>
<text x="230.3" y="96.1">RotaryB</text>
<text x="230.3" y="101.2">R2</text>
<text x="196.7" y="103.8">R5</text>
<text x="196.7" y="106.3">R4</text>
<text x="230.3" y="103.8">R1</text>
<text x="196.7" y="108.8">R3</text>
</g>
</svg>
